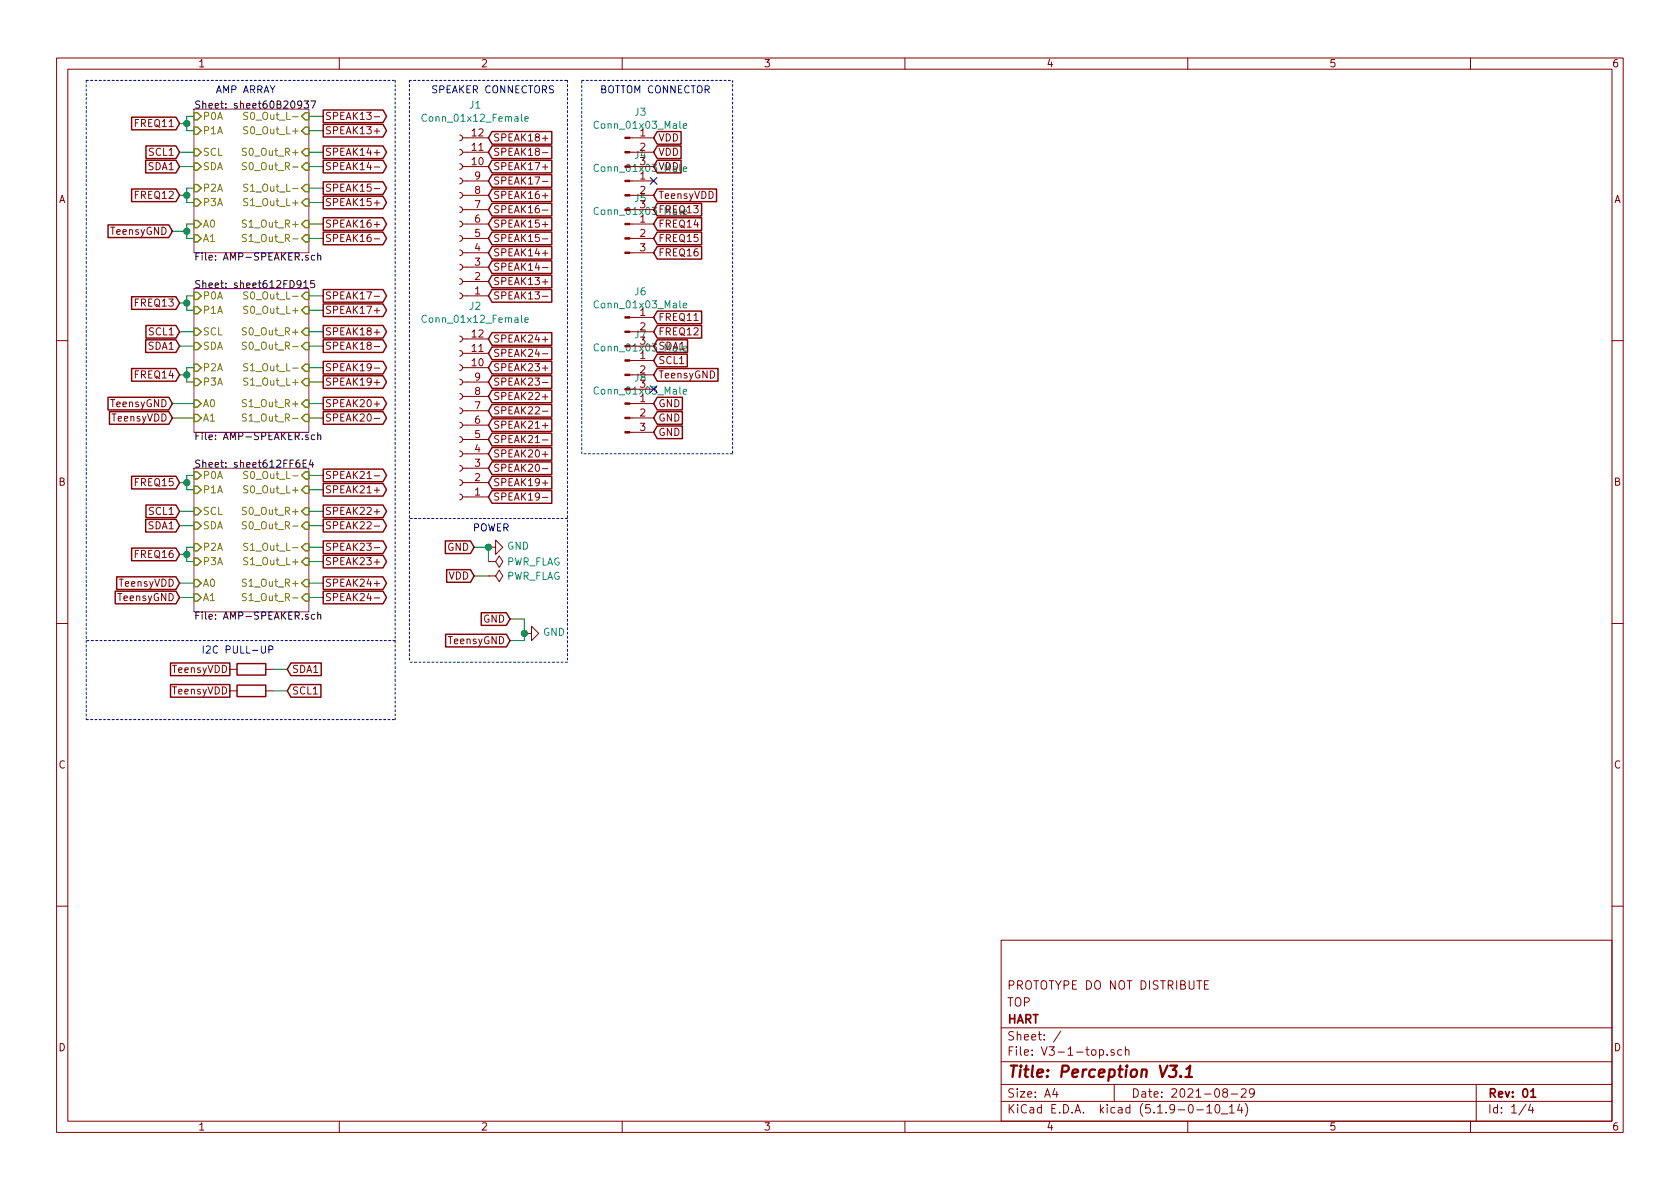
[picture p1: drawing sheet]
<svg xmlns="http://www.w3.org/2000/svg" width="297mm" height="210mm" viewBox="0 0 297 210" stroke-linecap="round" stroke-linejoin="round" font-family="sans-serif">
<g fill="none" stroke="#840000" stroke-width=".18">
<path d="M10 10.3h277v189.9h-277zM12 12.2h273v186.1h-273zM60 10.3v1.9M110 10.3v1.9M160 10.3v1.9M210 10.3v1.9M260 10.3v1.9M66.2 39.7h.9M66.2 35.9h.9M66.2 33.3h.9M66.2 29.5h.9M66.2 27h.9"/>
<path d="M66.2 23.2h.9M66.2 20.6h.9M81.3 23.9l.3 .1 .2 .3-.1 .4-.4 .2M81.3 26.4l.3 .1 .2 .3-.1 .4-.4 .2M81.3 29l.3 .1 .2 .3-.1 .4-.4 .2M81.3 31.5l.3 .1 .2 .3-.1 .4-.4 .2M81.3 34l.3 .2 .2 .2-.1 .5-.4 .1M81.3 36.6l.3 .1 .2 .3-.1 .4-.4 .2M81.3 39.1l.3 .1 .2 .3-.1 .4-.4 .2M81.8 39.6h4.6M81.8 34.5h4.6M81.8 32h4.6"/>
<path d="M81.8 37.1h4.6M81.8 26.9h4.6M81.8 24.4h4.6M81.8 29.5h4.6M95.9 39.7h1M95.9 29.5h1M95.9 37.2h1M95.9 34.6h1M95.9 32.1h1M95.9 24.5h1M95.9 27h1M111.4 39.6h4.2"/>
<path d="M111.4 34.5h4.2M111.4 32h4.2M111.4 26.9h4.2M111.4 24.4h4.2M111.8 37.1h3.8M111.8 29.5h3.8M66.2 58.7h.9M66.2 54.9h.9M66.2 52.4h.9M66.2 42.2h.9M81.3 41.7l.3 .1 .2 .3-.1 .4-.4 .2M81.3 44.2l.3 .1 .2 .3-.1 .4-.4 .2"/>
<path d="M81.3 46.7l.3 .2 .2 .2-.1 .5-.4 .1M81.3 49.3l.3 .1 .2 .3-.1 .4-.4 .2M81.3 51.8l.3 .1 .2 .3-.1 .4-.4 .2M81.3 59.4l.3 .2 .2 .2-.1 .5-.4 .1M81.8 44.7h4.6M81.8 42.2h4.6M81.8 47.2h4.6M81.8 49.8h4.6M81.8 52.3h4.6M81.8 59.9h4.6M95.9 52.4h1M95.9 42.2h1"/>
<path d="M95.9 49.9h1M95.9 44.8h1M95.9 47.3h1M111.4 58.7h4.2M111.4 56.1h4.2M111.4 44.7h4.2M111.4 42.2h4.2M10 60.2h2M66.2 71.4h.9M66.2 74h.9M66.2 67.6h.9M66.2 65.1h.9"/>
<path d="M66.2 61.3h.9M81.3 62l.3 .1 .2 .3-.1 .4-.4 .2M81.3 64.5l.3 .1 .2 .3-.1 .4-.4 .2M81.3 67.1l.3 .1 .2 .3-.1 .4-.4 .2M81.3 69.6l.3 .1 .2 .3-.1 .4-.4 .2M81.3 72.1l.3 .2 .2 .2-.1 .5-.4 .1M81.3 74.7l.3 .1 .2 .3-.1 .4-.4 .2M81.3 77.2l.3 .1 .2 .3-.1 .4-.4 .2M81.3 79.8l.3 .1 .2 .3-.1 .4-.4 .2M81.8 62.5h4.6M81.8 65h4.6M81.8 67.6h4.6"/>
<path d="M81.8 70.1h4.6M81.8 72.6h4.6M81.8 75.2h4.6M81.8 77.7h4.6M95.9 67.6h1M95.9 65.1h1M95.9 77.8h1M95.9 75.3h1M95.9 70.2h1M95.9 72.7h1M95.9 60h1M95.9 62.6h1"/>
<path d="M111.4 76.4h4.2M111.4 73.9h4.2M111.4 71.4h4.2M111.4 66.3h4.2M111.4 63.7h4.2M111.8 68.8h3.8M111.8 61.2h3.8M285 60.2h2M66.2 96.8h.9M66.2 99.4h.9M66.2 93h.9M66.2 90.5h.9"/>
<path d="M66.2 86.7h.9M66.2 84.1h.9M81.3 82.3l.3 .1 .2 .3-.1 .4-.4 .2M81.3 84.8l.3 .2 .2 .2-.1 .5-.4 .1M81.3 87.4l.3 .1 .2 .3-.1 .4-.4 .2M81.8 80.3h4.6M81.8 82.8h4.6M81.8 85.3h4.6M81.8 87.9h4.6M86.4 99.3h1.2l.7-1 .6 1-.6 1-.7-1M86.4 99.3h.1M86.4 96.8h1.2v-1.3l1.3 1.3-1.3 1.2v-1.2"/>
<path d="M95.9 88h1M95.9 85.4h1M95.9 82.9h1M95.9 80.3h1M10 110.3h2M40.6 118.4h1.3M47 118.4h1.3M66.2 105.7h.9M66.2 103.2h.9M86.4 101.8h1.2l.7-1 .6 1-.6 1.1-.7-1.1M86.4 101.8h.1M92.7 112h1.3v-1.3l1.2 1.3-1.2 1.3v-1.3"/>
<path d="M285 110.3h2M40.6 122.2h1.3M47 122.2h1.3M10 160.2h2M177 166.3h108v32h-108zM213 174.1h.5M213.7 173.4h-.7v1.5h.7M285 160.2h2M60 198.3v1.9M110 198.3v1.9M160 198.3v1.9M177 194.8h108"/>
<path d="M177 191.8h108M177 187.8h108M177 181.8h108M186.5 192.5l-.4 1h1M186.8 193v1M187.6 182.3l-1.3 2M194.4 185.7l.4-.1 .3 .3-.1 .6-.2 .1-.4-.1M195.8 186.5v.1M197 185.7l-.4-.1-.2 .2 .1 .2 .5 .2v.3h-.6M197 191.8v3M198.3 185.7l-.4-.1-.3 .3 .1 .6 .2 .1 .4-.1M199 185.7l.2-.1 .3 .1 .1 .9"/>
<path d="M199 185.1v1.5M210 198.3v1.9M211.6 196.3h1.2M213.4 195.8l.4-.5v1.5M213.4 196.8h.8M215 195.4l.3-.1a.94 .94 0 0 1 0 1.5 .8 .8 0 0 1-.6-.6 .8 .8 0 0 1 .3-.8zM216 197h1.1M216.5 193.2l-.3-.3 .1-.2a.48 .48 0 0 1 .6-.1l.1 .2-.1 .3-.6 .1a.48 .48 0 0 0 0 .7l.2 .1 .5-.1v-.4l-.2-.3M217.4 195.8l.4-.5v1.5M217.4 196.8h.8M217.7 193.5h1.1M219.2 195.2l-.4 1.1h.9"/>
<path d="M219.5 192.7l.2-.2h.3l.3 .2v.3v.2l-.9 .8h.9M219.5 195.8v1M220.2 195.1a1.71 1.71 0 0 1 0 2.3M221.8 193.2l-.3 .3h-.3l-.3-.3v-.4l.2-.2 .4-.1 .2 .2a1.13 1.13 0 0 1-.2 1.2l-.4 .1M260 198.3v1.9M261 191.8v6.5M269.8 195.2l-1.2 2M270.6 195.2l-.3 1.1h.9M271 195.8v1"/>
</g>
<path d="M270.7 193l.4-.5v1.5M270.7 194h.8" fill="none" stroke="#840000" stroke-width=".3"/>
<path d="M206.9 188.4h1.2l-.7 .8h.3l.2 .2a.82 .82 0 0 1-.2 .9l-.8 .1-.2-.1M208.8 190.3h.1l-.2 .1v-.1h.1l-.1 .1M209.6 190.4h1.1M209.8 189l.6-.6-.2 2" fill="none" stroke="#840000" stroke-width=".41"/>
<path d="M34.3 19.3h20.3v25.4h-20.3zM34.3 51h20.3v25.4h-20.3zM34.3 82.8h20.3v25.4h-20.3z" fill="none" stroke="#840084" stroke-width=".18"/>
<g fill="none" stroke="#000" stroke-width=".18">
<path d="M53.3 18.4l-.2 .2h-.4l-.1-.2 .1-.4 .2-.1h.2l.2 .2a.97 .97 0 0 1-.2 1h-.4M53.8 17.9h.8l-.5 .4 .4 .2 .1 .4-.3 .2-.5-.1M55 17.9h.8l-.5 1.2M53.2 50.2l-.2 .2h-.3l-.2-.2 .1-.5 .1-.1h.3l.2 .3a.97 .97 0 0 1-.2 .9l-.4 .1M53.7 50l.4-.4v1.3M53.7 50.9h.7M55.6 49.6h-.6l-.1 .6 .5-.1 .3 .2v.3l-.3 .3-.5-.2M55.7 45.2h-.4l-.3 .2 .2 .5h.5M56.2 45.3l.2-.1h.3v.8M56.2 44.7v1.3M55.7 77l-.4-.1-.3 .2 .2 .6h.5M56.2 77l.2-.1 .3 .1v.7"/>
<path d="M56.2 76.5v1.2M53.6 82h.4M54.2 81.4h-.6v1.2h.6M55 81.3l-.3 .9h.7M55.3 81.8v.8M55.7 108.7h-.4l-.3 .2 .2 .5h.5M56.2 108.8l.2-.1h.3v.8M56.2 108.2v1.3"/>
</g>
<g fill="none" stroke="#848400" stroke-width=".25">
<path d="M34.3 19.9h.6l.7 .7-.7 .6h-.6zM54 19.9h.6v1.3h-.6l-.7-.6zM34.3 26.3h.6l.7 .6-.7 .7h-.6zM34.3 28.8h.6l.7 .7-.7 .6h-.6zM34.3 22.5h.6l.7 .6-.7 .6h-.6zM34.3 32.6h.6l.7 .7-.7 .6h-.6zM34.3 35.2h.6l.7 .6-.7 .6h-.6zM34.3 39h.6l.7 .6-.7 .7h-.6zM54 22.5h.6v1.2h-.6l-.7-.6zM54 26.3h.6v1.3h-.6l-.7-.7zM54 28.8h.6v1.3h-.6l-.7-.6zM54 32.6h.6v1.3h-.6l-.7-.6z"/>
<path d="M54 35.2h.6v1.2h-.6l-.7-.6zM54 39h.6v1.3h-.6l-.7-.7zM34.3 58h.6l.7 .7-.7 .6h-.6zM34.3 54.2h.6l.7 .7-.7 .6h-.6zM34.3 51.7h.6l.7 .6-.7 .7h-.6zM34.3 41.5h.6l.7 .7-.7 .6h-.6zM54 51.7h.6v1.3h-.6l-.7-.7zM54 54.2h.6v1.3h-.6l-.7-.6zM54 58h.6v1.3h-.6l-.7-.6zM54 41.5h.6v1.3h-.6l-.7-.6zM34.3 60.6h.6l.7 .6-.7 .6h-.6zM34.3 64.4h.6l.7 .6-.7 .7h-.6z"/>
<path d="M34.3 66.9h.6l.7 .7-.7 .6h-.6zM34.3 70.7h.6l.7 .7-.7 .6h-.6zM34.3 73.3h.6l.7 .6-.7 .6h-.6zM54 60.6h.6v1.2h-.6l-.7-.6zM54 64.4h.6v1.3h-.6l-.7-.7zM54 66.9h.6v1.3h-.6l-.7-.6zM54 70.7h.6v1.3h-.6l-.7-.6zM54 73.3h.6v1.2h-.6l-.7-.6zM34.3 89.8h.6l.7 .6-.7 .7h-.6zM34.3 92.3h.6l.7 .7-.7 .6h-.6zM34.3 86h.6l.7 .6-.7 .6h-.6zM34.3 83.4h.6l.7 .7-.7 .6h-.6z"/>
<path d="M34.3 96.1h.6l.7 .7-.7 .6h-.6zM34.3 98.7h.6l.7 .6-.7 .6h-.6zM54 83.4h.6v1.3h-.6l-.7-.6zM54 86h.6v1.2h-.6l-.7-.6zM54 89.8h.6v1.3h-.6l-.7-.7zM54 92.3h.6v1.3h-.6l-.7-.6zM54 96.1h.6v1.3h-.6l-.7-.6zM54 98.7h.6v1.2h-.6l-.7-.6zM34.3 102.5h.6l.7 .6-.7 .7h-.6zM34.3 105h.6l.7 .7-.7 .6h-.6zM54 102.5h.6v1.3h-.6l-.7-.7zM54 105h.6v1.3h-.6l-.7-.6z"/>
</g>
<g fill="none" stroke="#848400" stroke-width=".18">
<path d="M43.8 19.9h-.5l-.2 .1v.3l.6 .3 .1 .3-.2 .2h-.5M43.6 26.3l-.5-.1-.2 .1 .1 .5 .5 .2 .1 .2-.3 .3-.5-.1M43.6 28.8l-.5-.1-.2 .2 .1 .4 .5 .2 .1 .3-.3 .2h-.5M43.6 39l-.5-.1-.2 .1 .1 .5 .5 .2 .1 .2-.3 .3-.5-.1M43.8 22.5l-.5-.1-.2 .1v.4l.6 .2 .1 .3-.2 .3-.5-.1M43.8 32.6h-.5l-.2 .1v.3l.6 .3 .1 .3-.2 .2h-.5M43.8 35.2l-.5-.1-.2 .1v.4l.6 .2 .1 .3-.2 .3-.5-.1M43.6 58h-.5l-.2 .1 .1 .4 .5 .2 .1 .3-.3 .2h-.5M43.6 41.5l-.5-.1-.2 .2 .1 .4 .5 .2 .1 .3-.3 .2h-.5M43.8 51.7l-.5-.1-.2 .1v.4l.6 .2 .1 .3-.2 .3-.5-.1M43.8 54.2l-.5-.1-.2 .2v.3l.6 .3 .1 .3-.2 .2h-.5M43.6 60.6l-.5-.1-.2 .1 .1 .5 .5 .2 .1 .2-.3 .3-.5-.1"/>
<path d="M43.6 70.7h-.5l-.2 .1 .1 .4 .5 .2 .1 .3-.3 .2h-.5M43.6 73.3l-.5-.1-.2 .1 .1 .5 .5 .2 .1 .2-.3 .3-.5-.1M43.8 64.4l-.5-.1-.2 .1v.4l.6 .2 .1 .3-.2 .3-.5-.1M43.8 66.9l-.5-.1-.2 .2v.3l.6 .3 .1 .3-.2 .2h-.5M43.6 89.8l-.5-.1-.2 .1 .1 .5 .5 .2 .1 .2-.3 .3-.5-.1M43.6 92.3l-.5-.1-.2 .2 .1 .4 .5 .2 .1 .3-.3 .2h-.5M43.8 83.4h-.5l-.2 .1v.3l.6 .3 .1 .3-.2 .2h-.5M43.8 86l-.5-.1-.2 .1v.4l.6 .2 .1 .3-.2 .3-.5-.1M43.8 96.1h-.5l-.2 .1v.3l.6 .3 .1 .3-.2 .2h-.5M43.8 98.7l-.5-.1-.2 .1v.4l.6 .2 .1 .3-.2 .3-.5-.1M43.6 102.5l-.5-.1-.2 .1 .1 .5 .5 .2 .1 .2-.3 .3-.5-.1M43.6 105l-.5-.1-.2 .2 .1 .4 .5 .2 .1 .3-.3 .2h-.5"/>
</g>
<g fill="#840000" stroke="#840000" stroke-width=".18">
<path d="M110.5 76.3h.9v.3h-.9z"/>
<path d="M110.5 73.8h.9v.2h-.9z"/>
<path d="M110.5 71.2h.9v.3h-.9z"/>
<path d="M110.5 66.2h.9v.2h-.9z"/>
<path d="M110.5 63.6h.9v.3h-.9z"/>
<path d="M110.5 58.5h.9v.3h-.9z"/>
<path d="M110.5 56h.9v.3h-.9z"/>
<path d="M110.5 44.6h.9v.2h-.9z"/>
<path d="M110.5 42h.9v.3h-.9z"/>
<path d="M110.5 39.5h.9v.2h-.9z"/>
<path d="M110.5 34.4h.9v.3h-.9z"/>
<path d="M110.5 31.9h.9v.2h-.9z"/>
<path d="M110.5 26.8h.9v.2h-.9z"/>
<path d="M110.5 24.3h.9v.2h-.9z"/>
</g>
<path d="M75.4 20.3a.6 .6 0 0 0-.8 .4 .6 .6 0 0 0 .6 .8l.2-.2M92.8 21l.6-.1-.1-.2-.3-.1-.2 .2 .1 .6h.4M120.8 29.9l.6-.1v-.3h-.4l-.2 .2 .1 .6h.5M120.8 22.3l.6-.1v-.3h-.4l-.2 .1 .1 .7h.5M75.4 55.9a.6 .6 0 0 0-.8 .4 .6 .6 0 0 0 .6 .7l.2-.1M92.8 56.6l.6-.1-.1-.3h-.3l-.2 .2 .1 .6h.4M120.8 54l.6-.1v-.2l-.4-.1-.2 .2 .1 .6h.5M120.8 69.3l.6-.1v-.3h-.4l-.2 .1 .1 .6h.5M120.8 61.6l.6-.1v-.2l-.4-.1-.2 .2 .1 .6h.5" fill="none" stroke="#008484" stroke-width=".18"/>
<g fill="none" stroke="#840000" stroke-width=".25">
<path d="M57.1 19.5h10.6l.7 1.1-.7 1.1h-10.6zM19.1 39.8h10.7l.7 1.1-.7 1.1h-10.7zM23.3 20.7h7.8l.6 1.1-.6 1.2h-7.8zM23.3 33.4h7.8l.6 1.1-.6 1.2h-7.8zM25.8 28.3h5.3l.6 1.2-.6 1.1h-5.3zM25.8 25.8h5.3l.6 1.1-.6 1.1h-5.3zM57.1 38.5h10.6l.7 1.1-.7 1.1h-10.6zM57.1 34.7h10.6l.7 1.1-.7 1.1h-10.6zM57.1 32.2h10.6l.7 1.1-.7 1.1h-10.6zM57.1 28.3h10.6l.7 1.2-.7 1.1h-10.6zM57.1 25.8h10.6l.7 1.1-.7 1.1h-10.6zM57.1 22h10.6l.7 1.1-.7 1.1h-10.6z"/>
<path d="M87 38.5h10.6v2.2h-10.6l-.6-1.1zM87 36h10.6v2.2h-10.6l-.6-1.1zM87 33.4h10.6v2.3h-10.6l-.6-1.2zM87 30.9h10.6v2.2h-10.6l-.6-1.1zM87 28.3h10.6v2.3h-10.6l-.6-1.1zM87 23.3h10.6v2.2h-10.6l-.6-1.1zM87 25.8h10.6v2.2h-10.6l-.6-1.1zM116.2 36h7.9v2.2h-7.9l-.6-1.1zM116.2 38.5h7.9v2.2h-7.9l-.6-1.1zM116.2 23.3h4.2v2.2h-4.2l-.6-1.1zM116.2 33.4h10.5v2.3h-10.5l-.6-1.2zM116.2 25.8h4.2v2.2h-4.2l-.6-1.1z"/>
<path d="M116.2 28.3h4.2v2.3h-4.2l-.6-1.1zM23.3 52.5h7.8l.6 1.1-.6 1.1h-7.8zM25.8 57.6h5.3l.6 1.1-.6 1.1h-5.3zM57.1 57.6h10.6l.7 1.1-.7 1.1h-10.6zM57.1 53.7h10.6l.7 1.2-.7 1.1h-10.6zM57.1 51.2h10.6l.7 1.1-.7 1.1h-10.6zM57.1 41h10.6l.7 1.2-.7 1.1h-10.6zM87 51.2h10.6v2.2h-10.6l-.6-1.1zM87 48.7h10.6v2.2h-10.6l-.6-1.1zM87 43.6h10.6v2.2h-10.6l-.6-1.1zM87 46.1h10.6v2.3h-10.6l-.6-1.2zM87 41h10.6v2.3h-10.6l-.6-1.1z"/>
<path d="M87 58.8h10.6v2.3h-10.6l-.6-1.2zM116.2 55h7.9v2.2h-7.9l-.6-1.1zM116.2 57.6h7.9v2.2h-7.9l-.6-1.1zM116.2 41h7.9v2.3h-7.9l-.6-1.1zM116.2 43.6h7.9v2.2h-7.9l-.6-1.1zM19.1 70.3h10.7l.7 1.1-.7 1.1h-10.7zM19.4 72.8h10.4l.7 1.1-.7 1.1h-10.4zM23.3 65.2h7.8l.6 1.1-.6 1.1h-7.8zM25.8 60.1h5.3l.6 1.1-.6 1.1h-5.3zM57.1 70.3h10.6l.7 1.1-.7 1.1h-10.6zM57.1 72.8h10.6l.7 1.1-.7 1.1h-10.6zM57.1 66.4h10.6l.7 1.2-.7 1.1h-10.6z"/>
<path d="M57.1 63.9h10.6l.7 1.1-.7 1.1h-10.6zM57.1 60.1h10.6l.7 1.1-.7 1.1h-10.6zM87 79.1h10.6v2.3h-10.6l-.6-1.1zM87 76.6h10.6v2.2h-10.6l-.6-1.1zM87 74.1h10.6v2.2h-10.6l-.6-1.1zM87 69h10.6v2.2h-10.6l-.6-1.1zM87 71.5h10.6v2.3h-10.6l-.6-1.2zM87 63.9h10.6v2.2h-10.6l-.6-1.1zM87 66.4h10.6v2.3h-10.6l-.6-1.1zM87 61.4h10.6v2.2h-10.6l-.6-1.1zM116.2 62.6h5.3v2.3h-5.3l-.6-1.2zM116.2 60.1h5.4v2.2h-5.4l-.6-1.1z"/>
<path d="M116.2 65.2h10.7v2.2h-10.7l-.6-1.1zM116.2 75.3h4.4v2.3h-4.4l-.6-1.2zM116.2 72.8h4.4v2.2h-4.4l-.6-1.1zM116.2 70.3h4.4v2.2h-4.4l-.6-1.1zM23.3 96.9h7.8l.6 1.1-.6 1.2h-7.8zM23.3 84.2h7.8l.6 1.1-.6 1.2h-7.8zM25.8 91.8h5.3l.6 1.2-.6 1.1h-5.3zM25.8 89.3h5.3l.6 1.1-.6 1.1h-5.3zM57.1 95.7h10.6l.7 1.1-.7 1.1h-10.6zM57.1 98.2h10.6l.7 1.1-.7 1.1h-10.6zM57.1 91.8h10.6l.7 1.2-.7 1.1h-10.6zM57.1 89.3h10.6l.7 1.1-.7 1.1h-10.6z"/>
<path d="M57.1 85.5h10.6l.7 1.1-.7 1.1h-10.6zM57.1 83h10.6l.7 1.1-.7 1.1h-10.6zM78.7 95.7h4.5l.6 1.1-.6 1.1h-4.5zM87 86.8h10.6v2.2h-10.6l-.6-1.1zM87 84.2h10.6v2.3h-10.6l-.6-1.2zM87 81.7h10.6v2.2h-10.6l-.6-1.1zM20.4 104.5h10.7l.6 1.2-.6 1.1h-10.7zM20.6 102h10.5l.6 1.1-.6 1.1h-10.5zM30.1 117.2h10.5v2.3h-10.5zM41.9 117.3h5.1v2.1h-5.1zM51.4 117.2h5.4v2.3h-5.4l-.6-1.1zM57.1 104.5h10.6l.7 1.2-.7 1.1h-10.6z"/>
<path d="M57.1 102h10.6l.7 1.1-.7 1.1h-10.6zM78.8 112.2h10.7l.7 1.1-.7 1.1h-10.7zM79 100.7h4.2l.6 1.1-.6 1.2h-4.2zM85.1 108.4h4.4l.7 1.1-.7 1.1h-4.4zM30.1 121.1h10.5v2.2h-10.5zM41.9 121.2h5.1v2h-5.1zM51.4 121.1h5.3v2.2h-5.3l-.6-1.1z"/>
</g>
<g fill="none" stroke="#0000c2" stroke-width=".18" stroke-dasharray=".4 .4">
<path d="M15.2 14.2v113M15.2 14.2h54.6M69.8 14.2v113M72.4 14.2h27.9M72.4 14.2v102.9M100.3 14.2v102.9M102.9 14.2h26.6M129.5 14.2v66.1M100.3 91.7h-27.9M102.9 80.3v-66.1M129.5 80.3h-26.6M69.8 113.3h-54.6"/>
<path d="M100.3 117.1h-27.9M15.2 127.2h54.6"/>
</g>
<g fill="none" stroke="#008400" stroke-width=".18">
<path d="M31.7 26.9h2.6M31.7 29.5h2.6M31.7 21.8h1.3M31.7 34.5h1.3M34.3 20.6h-1.3v2.5h1.3M34.3 33.3h-1.3v2.5h1.3M34.3 39.6h-1.3v2.6h1.3M54.6 26.9h2.5M54.6 29.5h2.5M54.6 23.1h2.5M54.6 20.6h2.5M54.6 39.6h2.5"/>
<path d="M54.6 35.8h2.5M54.6 33.3h2.5M30.5 40.9h2.5M31.7 53.6h1.3M31.7 58.7h2.6M34.3 52.3h-1.3v2.6h1.3M54.6 54.9h2.5M54.6 52.3h2.5M54.6 58.7h2.5M54.6 42.2h2.5M30.5 71.4h3.8M30.5 73.9h3.8"/>
<path d="M31.7 66.3h1.3M31.7 61.2h2.6M34.3 65h-1.3v2.6h1.3M54.6 67.6h2.5M54.6 65h2.5M54.6 71.4h2.5M54.6 73.9h2.5M54.6 61.2h2.5M31.7 85.3h1.3M31.7 98h1.3M31.7 90.4h2.6M31.7 93h2.6"/>
<path d="M34.3 84.1h-1.3v2.5h1.3M34.3 96.8h-1.3v2.5h1.3M54.6 86.6h2.5M54.6 84.1h2.5M54.6 99.3h2.5M54.6 96.8h2.5M54.6 90.4h2.5M54.6 93h2.5M83.8 96.8h2.6v2.5M31.7 103.1h2.6M31.7 105.7h2.6M48.3 118.4h2.5"/>
<path d="M54.6 103.1h2.5M54.6 105.7h2.5M83.8 101.8h2.6M90.2 109.5h2.5v3.8h-2.5M48.3 122.2h2.5"/>
</g>
<path d="M46.2 114.2v1.1l.3 .2 .3-.1 .1-.1v-1.1M47.5 114.9l.7-.1v-.5l-.2-.1h-.5v1.3" fill="none" stroke="#0000c2" stroke-width=".18"/>
<g fill="#008400" stroke="#008400" stroke-width=".25">
<circle cx="86.4" cy="96.8" r=".51"/>
<circle cx="33" cy="53.6" r=".51"/>
<circle cx="33" cy="40.9" r=".51"/>
<circle cx="33" cy="21.8" r=".51"/>
<circle cx="33" cy="98" r=".51"/>
<circle cx="33" cy="85.3" r=".51"/>
<circle cx="33" cy="34.5" r=".51"/>
<circle cx="92.7" cy="112" r=".51"/>
<circle cx="33" cy="66.3" r=".51"/>
</g>
<path d="M115 31.4l1.2 1.2M116.2 31.4l-1.2 1.2" fill="none" stroke="#000084" stroke-width=".18"/>
<text font-size="2.8" fill="#840000" x="178" y="190.5">Title: Perception V3.1</text>
<g font-size="2.1" fill="#840000">
<text x="178" y="178">TOP</text>
<text x="178" y="175">PROTOTYPE DO NOT DISTRIBUTE</text>
<text x="178" y="184">Sheet: /</text>
<text x="178" y="181">HART</text>
<text x="178" y="186.7">File: V3-1-top.sch</text>
<text x="178" y="196.9">KiCad E.D.A. kicad (5.1.9-0-10_14)</text>
<text x="178" y="194.1">Size: A4</text>
<text x="200" y="194.1">Date: 2021-08-29</text>
<text x="263" y="194.1">Rev: 01</text>
<text x="263" y="196.9">Id: 1/4</text>
</g>
<g font-size="1.8" fill="#840000">
<text x="35" y="11.9">1</text>
<text x="85" y="11.9">2</text>
<text x="135" y="11.9">3</text>
<text x="185" y="11.9">4</text>
<text x="235" y="11.9">5</text>
<text x="285" y="11.9">6</text>
<text x="24.1" y="22.5">FREQ11</text>
<text x="57.4" y="23.7">SPEAK13+</text>
<text x="57.4" y="21.2">SPEAK13-</text>
<text x="26.4" y="27.6">SCL1</text>
<text x="57.4" y="27.6">SPEAK14+</text>
<text x="83.5" y="29.2">10</text>
<text x="83.5" y="26.7">11</text>
<text x="83.5" y="24.1">12</text>
<text x="87.1" y="25">SPEAK18+</text>
<text x="87.1" y="27.6">SPEAK18-</text>
<text x="113.2" y="24.1">1</text>
<text x="113.2" y="26.7">2</text>
<text x="113.2" y="29.2">3</text>
<text x="116.4" y="25">VDD</text>
<text x="116.4" y="27.6">VDD</text>
<text x="10.4" y="35.9">A</text>
<text x="24.1" y="35.2">FREQ12</text>
<text x="26.2" y="30.1">SDA1</text>
<text x="57.4" y="33.9">SPEAK15-</text>
<text x="57.4" y="30.1">SPEAK14-</text>
<text x="84" y="34.3">8</text>
<text x="84" y="31.7">9</text>
<text x="87.1" y="35.2">SPEAK16+</text>
<text x="87.1" y="32.6">SPEAK17-</text>
<text x="87.1" y="30.1">SPEAK17+</text>
<text x="105.6" y="30.4">Conn_01x03_Male</text>
<text x="113.2" y="31.7">1</text>
<text x="113.2" y="34.3">2</text>
<text x="116.4" y="35.2">TeensyVDD</text>
<text x="116.4" y="30.1">VDD</text>
<text x="285.4" y="35.9">A</text>
<text x="19.7" y="41.5">TeensyGND</text>
<text x="57.4" y="40.3">SPEAK16+</text>
<text x="57.4" y="36.4">SPEAK15+</text>
<text x="84" y="41.9">5</text>
<text x="84" y="39.4">6</text>
<text x="84" y="36.8">7</text>
<text x="87.1" y="40.3">SPEAK15+</text>
<text x="87.1" y="37.7">SPEAK16-</text>
<text x="105.6" y="38">Conn_01x03_Male</text>
<text x="113.2" y="39.4">1</text>
<text x="113.2" y="41.9">2</text>
<text x="113.2" y="36.8">3</text>
<text x="116.4" y="37.7">FREQ13</text>
<text x="116.4" y="40.3">FREQ14</text>
<text x="57.4" y="42.8">SPEAK16-</text>
<text x="84" y="47">3</text>
<text x="84" y="44.4">4</text>
<text x="87.1" y="45.3">SPEAK14+</text>
<text x="87.1" y="47.9">SPEAK14-</text>
<text x="87.1" y="42.8">SPEAK15-</text>
<text x="113.2" y="44.4">3</text>
<text x="116.4" y="42.8">FREQ15</text>
<text x="116.4" y="45.3">FREQ16</text>
<text x="57.4" y="53">SPEAK17-</text>
<text x="84" y="52.1">1</text>
<text x="84" y="49.5">2</text>
<text x="87.1" y="53">SPEAK13-</text>
<text x="87.1" y="50.4">SPEAK13+</text>
<text x="24.1" y="54.2">FREQ13</text>
<text x="26.4" y="59.3">SCL1</text>
<text x="57.4" y="59.3">SPEAK18+</text>
<text x="57.4" y="55.5">SPEAK17+</text>
<text x="83.5" y="59.7">12</text>
<text x="113.2" y="55.9">1</text>
<text x="113.2" y="58.4">2</text>
<text x="116.4" y="56.8">FREQ11</text>
<text x="116.4" y="59.3">FREQ12</text>
<text x="26.2" y="61.8">SDA1</text>
<text x="57.4" y="65.7">SPEAK19-</text>
<text x="57.4" y="61.8">SPEAK18-</text>
<text x="83.5" y="64.8">10</text>
<text x="83.5" y="62.2">11</text>
<text x="87.1" y="65.7">SPEAK23+</text>
<text x="87.1" y="60.6">SPEAK24+</text>
<text x="87.1" y="63.1">SPEAK24-</text>
<text x="105.6" y="62.1">Conn_01x03_Male</text>
<text x="113.2" y="63.5">1</text>
<text x="113.2" y="61">3</text>
<text x="116.4" y="64.4">SCL1</text>
<text x="116.4" y="61.8">SDA1</text>
<text x="24.1" y="66.9">FREQ14</text>
<text x="57.4" y="68.2">SPEAK19+</text>
<text x="84" y="69.8">8</text>
<text x="84" y="67.3">9</text>
<text x="87.1" y="70.7">SPEAK22+</text>
<text x="87.1" y="68.2">SPEAK23-</text>
<text x="113.2" y="71.1">1</text>
<text x="113.2" y="66">2</text>
<text x="113.2" y="68.6">3</text>
<text x="116.4" y="66.9">TeensyGND</text>
<text x="19.7" y="72">TeensyGND</text>
<text x="19.9" y="74.5">TeensyVDD</text>
<text x="57.4" y="72">SPEAK20+</text>
<text x="57.4" y="74.5">SPEAK20-</text>
<text x="84" y="77.5">5</text>
<text x="84" y="74.9">6</text>
<text x="84" y="72.4">7</text>
<text x="87.1" y="75.8">SPEAK21+</text>
<text x="87.1" y="73.3">SPEAK22-</text>
<text x="113.2" y="73.7">2</text>
<text x="113.2" y="76.2">3</text>
<text x="116.4" y="77.1">GND</text>
<text x="116.4" y="74.5">GND</text>
<text x="116.4" y="72">GND</text>
<text x="84" y="82.5">3</text>
<text x="84" y="80">4</text>
<text x="87.1" y="83.4">SPEAK20-</text>
<text x="87.1" y="80.9">SPEAK20+</text>
<text x="87.1" y="78.4">SPEAK21-</text>
<text x="10.4" y="85.9">B</text>
<text x="24.1" y="86">FREQ15</text>
<text x="57.4" y="87.2">SPEAK21+</text>
<text x="57.4" y="84.7">SPEAK21-</text>
<text x="84" y="87.6">1</text>
<text x="84" y="85.1">2</text>
<text x="87.1" y="88.5">SPEAK19-</text>
<text x="87.1" y="86">SPEAK19+</text>
<text x="285.4" y="85.9">B</text>
<text x="26.2" y="93.6">SDA1</text>
<text x="26.4" y="91.1">SCL1</text>
<text x="57.4" y="93.6">SPEAK22-</text>
<text x="57.4" y="91.1">SPEAK22+</text>
<text x="24.1" y="98.7">FREQ16</text>
<text x="57.4" y="97.4">SPEAK23-</text>
<text x="57.4" y="99.9">SPEAK23+</text>
<text x="79.1" y="97.4">GND</text>
<text x="20.9" y="106.3">TeensyGND</text>
<text x="21.1" y="103.8">TeensyVDD</text>
<text x="57.4" y="106.3">SPEAK24-</text>
<text x="57.4" y="103.8">SPEAK24+</text>
<text x="79.3" y="102.5">VDD</text>
<text x="79.3" y="113.9">TeensyGND</text>
<text x="85.4" y="110.1">GND</text>
<text x="30.6" y="119">TeensyVDD</text>
<text x="51.6" y="119">SDA1</text>
<text x="30.6" y="122.8">TeensyVDD</text>
<text x="51.6" y="122.8">SCL1</text>
<text x="10.4" y="135.9">C</text>
<text x="285.4" y="135.9">C</text>
<text x="10.4" y="185.9">D</text>
<text x="285.4" y="185.9">D</text>
<text x="35" y="199.9">1</text>
<text x="85" y="199.9">2</text>
<text x="135" y="199.9">3</text>
<text x="185" y="199.9">4</text>
<text x="235" y="199.9">5</text>
<text x="285" y="199.9">6</text>
</g>
<g font-size="1.8" fill="#0000c2">
<text x="38.1" y="16.5">AMP ARRAY</text>
<text x="76.2" y="16.5">SPEAKER CONNECTORS</text>
<text x="106.2" y="16.5">BOTTOM CONNECTOR</text>
<text x="83.5" y="94">POWER</text>
<text x="35.6" y="115.6">I2C PULL-UP</text>
</g>
<g font-size="1.8">
<text x="34.3" y="19.2">Sheet: sheet60B20937</text>
<text x="34.3" y="46.1">File: AMP-SPEAKER.sch</text>
<text x="34.3" y="50.9">Sheet: sheet612FD915</text>
<text x="34.3" y="77.8">File: AMP-SPEAKER.sch</text>
<text x="34.3" y="82.7">Sheet: sheet612FF6E4</text>
<text x="34.3" y="109.6">File: AMP-SPEAKER.sch</text>
</g>
<g font-size="1.8" fill="#848400">
<text x="35.8" y="23.7">P1A</text>
<text x="35.8" y="21.2">P0A</text>
<text x="43.8" y="23.7">S0_Out_L+</text>
<text x="44.2" y="21.2">S0_Out_L-</text>
<text x="35.8" y="27.6">SCL</text>
<text x="43.6" y="27.6">S0_Out_R+</text>
<text x="35.8" y="30.1">SDA</text>
<text x="35.8" y="33.9">P2A</text>
<text x="44" y="30.1">S0_Out_R-</text>
<text x="44.2" y="33.9">S1_Out_L-</text>
<text x="35.8" y="36.4">P3A</text>
<text x="35.8" y="40.3">A0</text>
<text x="43.6" y="40.3">S1_Out_R+</text>
<text x="43.8" y="36.4">S1_Out_L+</text>
<text x="35.8" y="42.8">A1</text>
<text x="44" y="42.8">S1_Out_R-</text>
<text x="35.8" y="53">P0A</text>
<text x="44.2" y="53">S0_Out_L-</text>
<text x="35.8" y="59.3">SCL</text>
<text x="35.8" y="55.5">P1A</text>
<text x="43.6" y="59.3">S0_Out_R+</text>
<text x="43.8" y="55.5">S0_Out_L+</text>
<text x="35.8" y="61.8">SDA</text>
<text x="35.8" y="65.7">P2A</text>
<text x="44" y="61.8">S0_Out_R-</text>
<text x="44.2" y="65.7">S1_Out_L-</text>
<text x="35.8" y="68.2">P3A</text>
<text x="43.8" y="68.2">S1_Out_L+</text>
<text x="35.8" y="72">A0</text>
<text x="35.8" y="74.5">A1</text>
<text x="43.6" y="72">S1_Out_R+</text>
<text x="44" y="74.5">S1_Out_R-</text>
<text x="35.8" y="87.2">P1A</text>
<text x="35.8" y="84.7">P0A</text>
<text x="43.8" y="87.2">S0_Out_L+</text>
<text x="44.2" y="84.7">S0_Out_L-</text>
<text x="35.8" y="91.1">SCL</text>
<text x="35.8" y="93.6">SDA</text>
<text x="43.6" y="91.1">S0_Out_R+</text>
<text x="44" y="93.6">S0_Out_R-</text>
<text x="35.8" y="97.4">P2A</text>
<text x="35.8" y="99.9">P3A</text>
<text x="43.8" y="99.9">S1_Out_L+</text>
<text x="44.2" y="97.4">S1_Out_L-</text>
<text x="35.8" y="103.8">A0</text>
<text x="35.8" y="106.3">A1</text>
<text x="43.6" y="103.8">S1_Out_R+</text>
<text x="44" y="106.3">S1_Out_R-</text>
</g>
<g font-size="1.8" fill="#008484">
<text x="75.3" y="21.5">Conn_01x12_Female</text>
<text x="83.1" y="19.2">J1</text>
<text x="105.6" y="22.8">Conn_01x03_Male</text>
<text x="112.3" y="20.5">J3</text>
<text x="112.3" y="28.1">J4</text>
<text x="112.3" y="35.7">J5</text>
<text x="112.3" y="52.2">J6</text>
<text x="75.3" y="57.1">Conn_01x12_Female</text>
<text x="83.1" y="54.8">J2</text>
<text x="105.6" y="54.5">Conn_01x03_Male</text>
<text x="112.3" y="59.8">J7</text>
<text x="112.3" y="67.5">J8</text>
<text x="89.4" y="100">PWR_FLAG</text>
<text x="89.7" y="97.2">GND</text>
<text x="89.4" y="102.5">PWR_FLAG</text>
<text x="96" y="112.4">GND</text>
</g>
<text font-size="1.8" fill="#000084" x="105.6" y="69.8">Conn_01x03_Male</text>
</svg>
